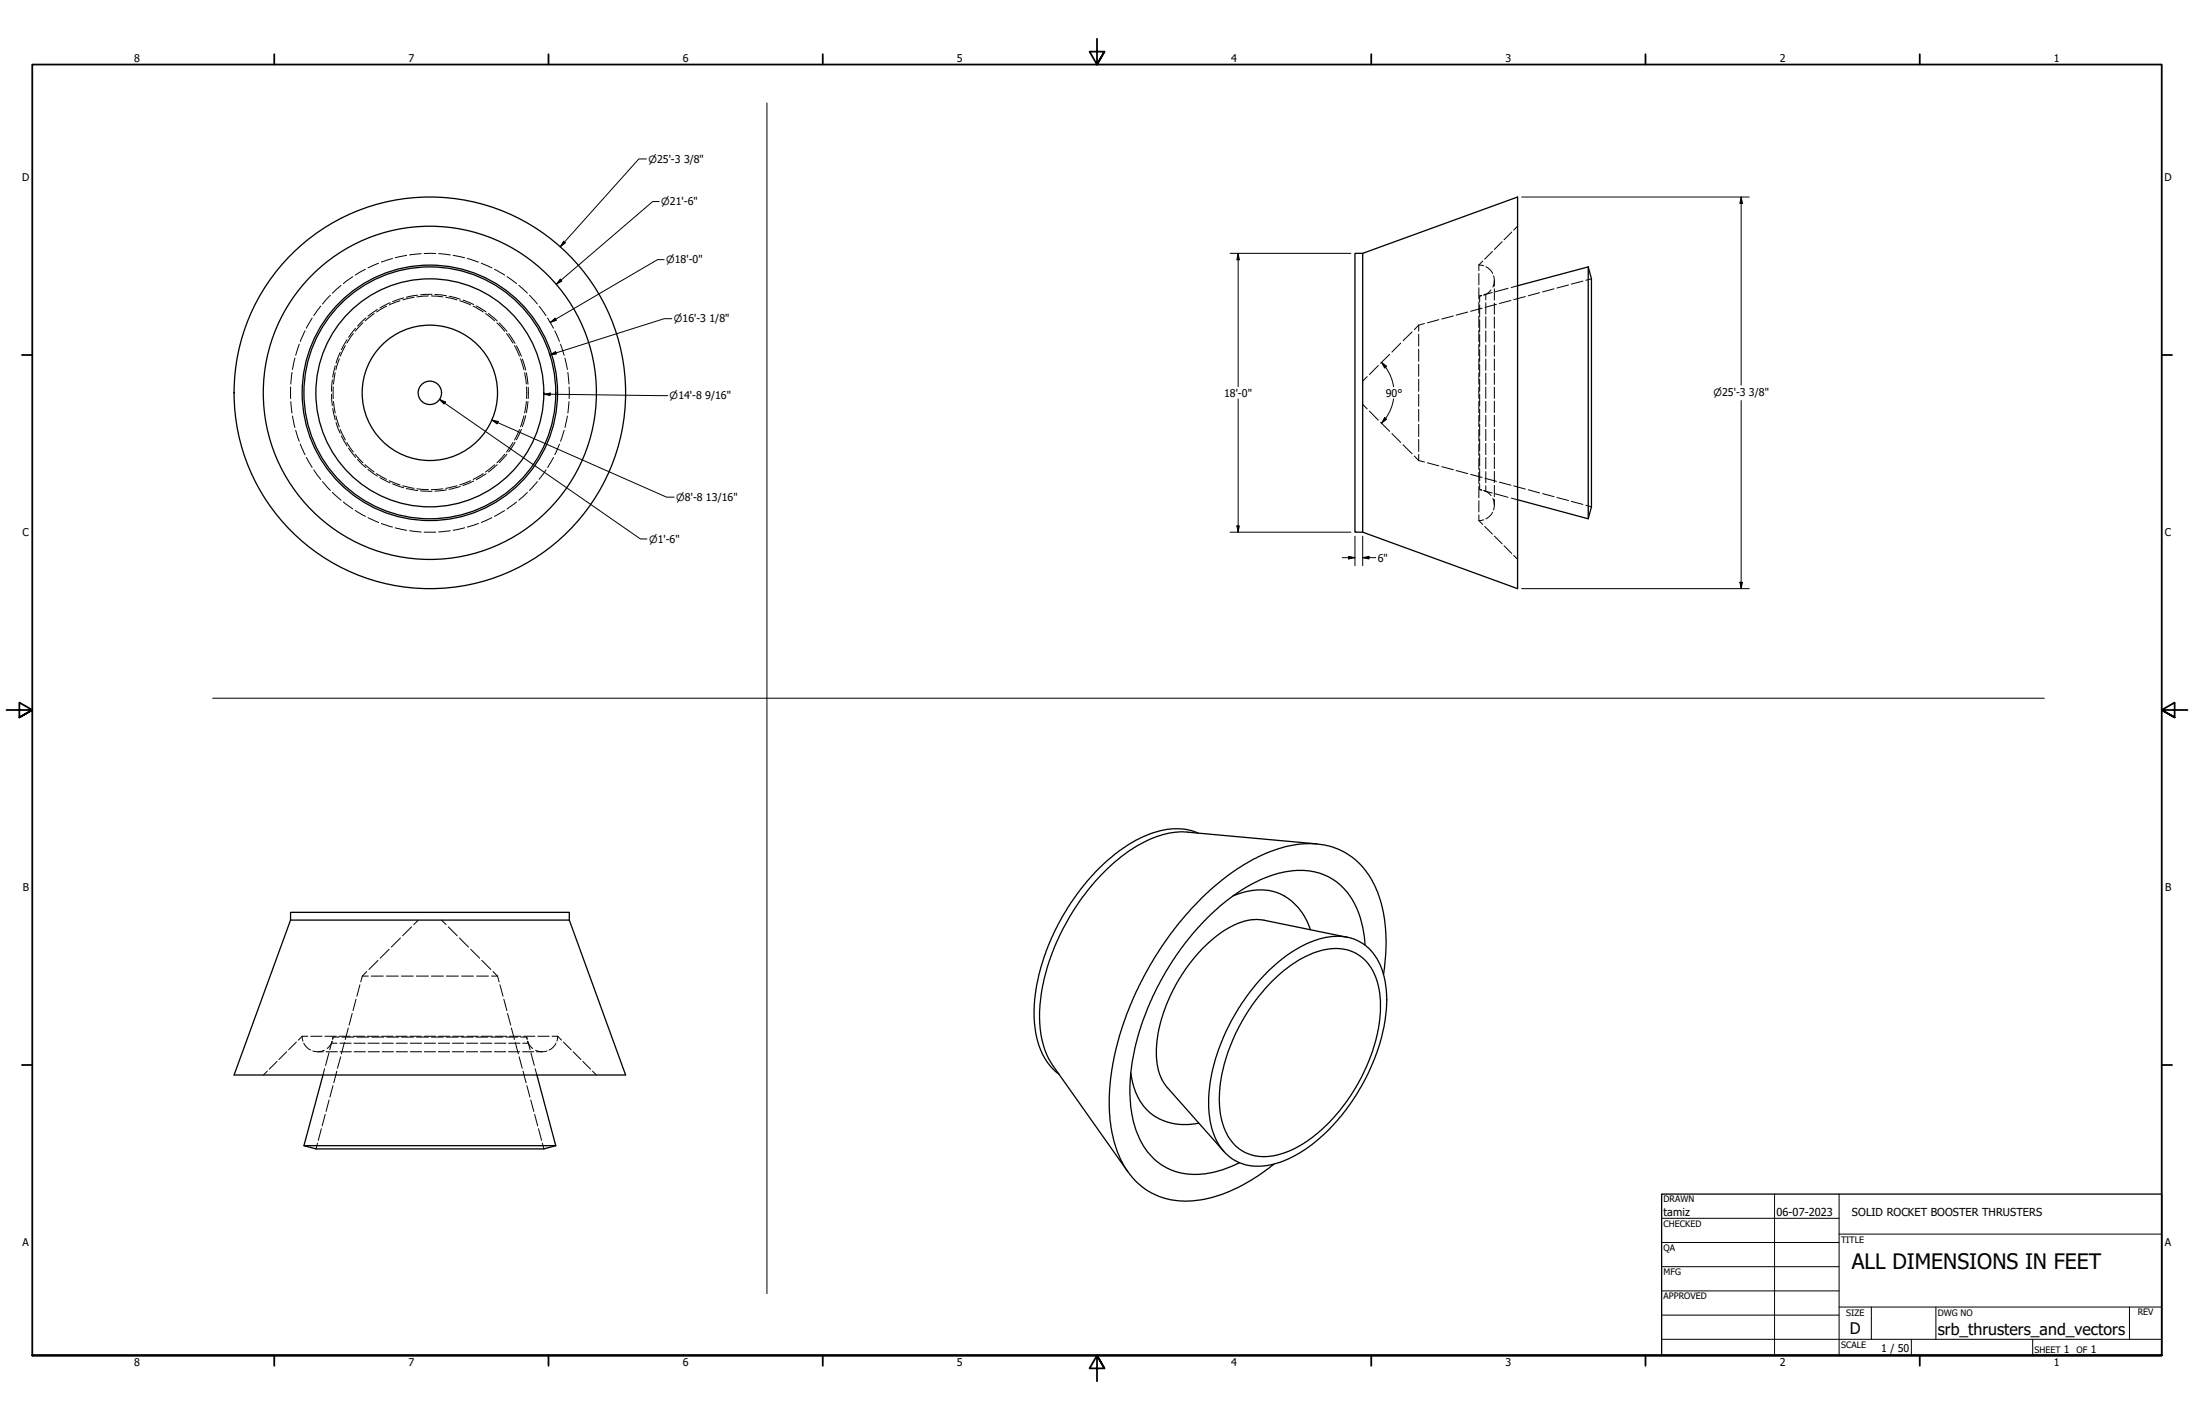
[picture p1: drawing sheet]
<svg xmlns="http://www.w3.org/2000/svg" width="864mm" height="559mm" viewBox="0 0 864 559" stroke-linecap="round" stroke-linejoin="round" font-family="sans-serif">
<!-- layer: Hidden (ANSI) -->
<g fill="none" stroke="#000" stroke-width=".39">
<path d="M165.8 99.8l-4.6 .5M166.9 99.8h4.6M172.7 99.8l4.5 .5M587.4 98.9l-3 3.1M591.2 95.1l-3 3.1M595.1 91.3l-3.1 3.1M597.3 89l-1.5 1.6M130 116.2l-3.1 3.4M134.2 112.3l-3.4 3.1M138.9 108.9l-3.8 2.7M143.8 106l-4 2.3M149 103.6l-4.2 1.8"/>
<path d="M153.5 119.1l-4 2.1M154.5 101.7l-4.4 1.4M157.4 118.4l-4.2 1.6M158.9 117.2l-4.3 1.5M160.1 100.5l-4.5 .9M163 117l-4.4 1M164.4 116.1l-4.4 .9M168.7 116.5l-4.6 .3M169.8 116.5l4.5 .3M170.1 115.8l-4.6 .2M171.2 115.9l4.5 .5M175.5 117l4.4 1"/>
<path d="M176.8 116.6l4.4 1.1M178.4 100.5l4.5 .9M181 118.4l4.2 1.6M182.2 118.1l4.2 1.7M184 101.7l4.3 1.4M189.4 103.6l4.2 1.8M194.6 106l4 2.3M199.6 108.9l3.7 2.7M204.2 112.3l3.4 3.1M208.4 116.2l3.1 3.4M582.1 104.3l1.9 .3M582.1 104.3v2.2"/>
<path d="M582.1 107.6v4.5M582.1 113.2v4.5M582.1 118.8v4.5M582.4 116.5l.8-.2zM582.4 116.5v2.3M583.6 102.7l-1.5 1.6M584.8 115.8l-.7 .3M584.8 115.8v2.2M584.8 119.1v4.5M584.8 115.8l-.7 .2M584.9 105l1.8 1.4 .8 1.2M586.9 114.1l-2.1 1.7"/>
<path d="M587.4 115.1l-2.6 .7M587.9 108.5l.3 2.3-.6 2.2M588.2 110.4v2.2M588.2 113.7v4.4M588.2 119.2v4.4M589 119.8l-4.5 1.2M593.6 113.5l-5 1.3M594.7 118.2l-4.5 1.2M597.3 112.5l-2.4 .7M600.4 116.7l-4.6 1.2M606 115.2l-4.5 1.2M611.7 113.7l-4.5 1.2"/>
<path d="M617.4 112.1l-4.6 1.2M623.1 110.6l-4.6 1.2M626.4 109.7l-2.2 .6M117.8 135.4l-1.4 4.4M120.1 130.2l-1.9 4.2M122.9 125.2l-2.3 4M126.2 120.5l-2.7 3.7M133.9 138.6l-1.6 4.3M136 136l-2 4.1M136.6 133.7l-2.2 3.9M139.1 131.3l-2.6 3.7M140 129.2l-2.8 3.5"/>
<path d="M142.9 127.1l-3.1 3.3M144 125.2l-3.3 3.1M147.3 123.4l-3.6 2.8M148.5 121.8l-3.7 2.6M152.1 120.5l-3.9 2.2M186.2 120.5l4 2.2M187.5 120.4l3.8 2.3M191.1 123.4l3.6 2.8M192.2 123.4l3.5 2.9M195.6 127.1l3 3.3M196.5 127.1l3 3.3M199.4 131.3l2.5 3.7"/>
<path d="M200.2 131.3l2.6 3.8M202.5 136l2 4.1M203.3 136.1l1.9 4.1M212.2 120.5l2.7 3.7M215.5 125.2l2.4 4M218.4 130.2l1.8 4.2M220.7 135.4l1.4 4.4M547 139.4l-3.6 3.5M551.4 135l-3.5 3.6M555.8 130.6l-3.5 3.5M558.4 128v2.3M558.4 131.5v4.7"/>
<path d="M558.4 137.4v4.8M558.4 128l-1.7 1.7M560.7 127.3l-2.3 .7M566.4 125.8l-4.6 1.3M572.1 124.3l-4.6 1.2M577.7 122.8l-4.5 1.2M582.1 124.4v4.4M582.1 130v4.4M582.1 135.6v4.4M582.4 120v4.7M582.4 125.9v4.7M582.4 131.7v4.7"/>
<path d="M582.4 137.6v4.6M583.4 121.3l-4.5 1.2M584.8 124.7v4.4M584.8 130.2v4.4M584.8 135.8v4.4M588.2 124.7v4.5M588.2 130.2v4.5M588.2 135.8v4.4M114.4 152.3v4.5M114.5 158.1l.4 4.5M114.9 146.6l-.4 4.5M116.1 140.9l-1 4.5"/>
<path d="M130.5 155.1l.3 4.5M130.8 149.5l-.3 4.5M131.2 152.3v4.5M131.3 158l.7 4.5M132 146.7l-.7 4.4M132 144l-1.1 4.4M133.5 141.2l-1.3 4.3M204.9 141.2l1.3 4.3M205.6 141.3l1.3 4.3M206.5 146.7l.7 4.4M207.1 146.7l.7 4.5M207.2 158l-.7 4.5"/>
<path d="M207.3 152.3v4.5M207.8 158l-.7 4.4M207.9 152.3v4.5M222.4 140.9l.9 4.5M223.5 146.6l.5 4.5M224 158.1l-.5 4.5M224 152.3v4.5M536.4 159.1l1.8 1.8M538.2 148.2l-1.8 1.8M542.5 143.8l-3.4 3.6M558.4 143.3v4.8M558.4 149.2v4.8"/>
<path d="M558.4 155.2v4.7M582.1 141.2v4.4M582.1 146.7v4.5M582.1 152.3v4.5M582.1 157.9v4.5M582.4 143.4v4.7M582.4 149.3v4.7M582.4 155.2v4.6M584.8 141.3v4.4M584.8 146.8v4.5M584.8 152.3v4.5M584.8 157.9v4.4"/>
<path d="M588.2 141.3v4.4M588.2 146.8v4.5M588.2 152.3v4.5M588.2 157.9v4.4M115.1 163.7l1 4.5M116.4 169.4l1.4 4.3M118.2 174.8l1.9 4.1M130.9 160.8l1.1 4.4M132.2 163.6l1.3 4.4M132.3 166.3l1.6 4.2M134 169l2 4.2M134.4 171.5l2.2 4"/>
<path d="M136.5 174.1l2.6 3.8M137.2 176.4l2.8 3.6M139.8 178.8l3.1 3.3M198.6 178.8l-3 3.3M199.5 178.7l-3 3.4M201.9 174.1l-2.5 3.8M202.8 174.1l-2.6 3.7M204.5 169l-2 4.2M205.2 169l-1.9 4M206.2 163.6l-1.3 4.4M206.9 163.6l-1.3 4.3M220.2 174.8l-1.8 4.1"/>
<path d="M222.1 169.4l-1.4 4.3M223.3 163.7l-.9 4.5M539.1 161.8l3.4 3.6M543.4 166.2l3.6 3.5M547.9 170.6l3.5 3.5M552.3 175l3.5 3.6M556.7 179.5l1.7 1.7M558.4 161.1v4.7M558.4 167v4.8M558.4 172.9v4.8M558.4 178.8v2.4M582.1 163.5v4.5"/>
<path d="M582.1 169.1v4.4M582.1 174.7v4.4M582.4 161v4.7M582.4 166.9v4.7M582.4 172.7v4.7M582.4 178.6v4.7M584.8 163.4v4.5M584.8 169v4.4M584.8 174.5v4.4M588.2 163.4v4.4M588.2 168.9v4.5M588.2 174.4v4.5"/>
<path d="M588.2 180v4.4M120.6 180l2.3 4M123.5 184.9l2.7 3.8M126.9 189.5l3.1 3.5M130.8 193.8l3.4 3M135.1 197.5l3.8 2.8M140.7 180.8l3.3 3.2M143.7 182.9l3.6 2.8M144.8 184.7l3.7 2.7M148.2 186.4l3.9 2.3M149.5 188l4 2M153.2 189.2l4.2 1.6"/>
<path d="M154.6 190.4l4.3 1.5M158.6 191.1l4.4 1.1M160 192.2l4.4 .8M164.1 192.3l4.6 .4M165.5 193.2l4.6 .1M174.3 192.3l-4.5 .4M175.7 192.8l-4.5 .5M179.9 191.1l-4.4 1.1M181.2 191.5l-4.4 1.1M185.2 189.2l-4.2 1.6M186.4 189.3l-4.2 1.8M190.2 186.4l-4 2.3"/>
<path d="M191.3 186.4l-3.8 2.4M194.7 182.9l-3.6 2.8M195.7 182.9l-3.5 2.8M203.3 197.5l-3.7 2.8M207.6 193.8l-3.4 3M211.5 189.5l-3.1 3.5M214.9 184.9l-2.7 3.8M217.9 180l-2.4 4M558.4 181.2l2.3 .6M561.8 182.1l4.6 1.2M567.5 183.6l4.6 1.2M573.2 185.2l4.5 1.2"/>
<path d="M578.9 186.7l4.5 1.2M582.1 180.3v4.4M582.1 185.9v4.4M582.1 191.5v4.4M582.1 197v4.5M582.4 192.7l.8 .1M582.4 184.5v4.7M582.4 190.3v2.4M582.4 192.7l.8 .2M584.1 193l.7 .4M584.1 193.1l.7 .3M584.5 188.2l4.5 1.2"/>
<path d="M584.8 193.4l2.1 1.6M584.8 180v4.5M584.8 185.6v4.4M584.8 191.1v2.3M584.8 193.4l2.6 .6M587.6 196.2l.6 2.1-.3 2.4M588.2 185.5v4.4M588.2 191v4.5M588.2 196.5v2.3M588.6 194.3l5 1.4M590.2 189.7l4.5 1.2M594.9 196l2.4 .7"/>
<path d="M595.8 191.2l4.6 1.3M601.5 192.7l4.5 1.3M607.2 194.2l4.5 1.3M612.8 195.8l4.6 1.2M618.5 197.3l4.6 1.2M624.2 198.8l2.2 .7M139.8 200.9l4 2.3M144.8 203.7l4.2 1.9M150.1 206l4.4 1.4M155.6 207.7l4.5 1M161.2 208.9l4.6 .5M166.9 209.4h4.6"/>
<path d="M177.2 208.9l-4.5 .5M182.9 207.7l-4.5 1M188.3 206l-4.3 1.4M193.6 203.7l-4.2 1.9M198.6 200.9l-4 2.3M582.1 202.6v2.3M582.1 204.9l1.5 1.5M584 204.6l-1.9 .3M584.4 207.1l3 3.1M587.5 201.5l-.6 1.1-2 1.6M588.2 210.9l3 3.1M592 214.8l3.1 3"/>
<path d="M595.8 218.6l1.5 1.5M148.8 378l-3.6 3.5M153.2 373.6l-3.5 3.5M157.6 369.1l-3.5 3.6M162 364.7l-3.5 3.5M164.7 362.1l-1.8 1.8M173.8 362.1l1.8 1.8M176.5 364.7l3.5 3.5M180.8 369.1l3.6 3.6M185.3 373.6l3.5 3.5M189.7 378l3.5 3.5M138.6 398.8l-1.2 4.6"/>
<path d="M140.1 393.2l-1.2 4.5M141.7 387.5l-1.2 4.5M142.6 384.1h2.4M142.6 384.1l-.6 2.3M144.3 382.3l-1.7 1.8M146.1 384.1h4.8M152.1 384.1h4.7M158 384.1h4.7M163.9 384.1h4.8M169.8 384.1h4.8M175.7 384.1h4.8M181.7 384.1h4.7"/>
<path d="M187.6 384.1h4.7M193.5 384.1h2.3M194.1 382.3l1.7 1.8M195.8 384.1l.7 2.3M196.8 387.5l1.2 4.5M198.3 393.2l1.2 4.5M199.8 398.8l1.2 4.6M109 417.7l-3 3.1M112.8 413.9l-3 3M116.6 410.1l-3 3M118.9 407.8l.4 1.9M118.9 407.8h2.3"/>
<path d="M118.9 407.8l-1.5 1.5M119.6 410.5l1.1 1.6 1.5 1.1M122.3 407.8h4.4M125 413.9h2.3M127.6 413.3l-2.1 .6-2.4-.3M127.9 407.8h4.4M128.3 413.9h4.5M129.5 414.3l-1.4 5M130.5 410.5l-1.7 2.1M130.5 410.5h2.2M130.5 410.5l-.7 2.6M130.7 409.8l-.2 .7"/>
<path d="M130.8 409.8l-.3 .7M131.1 408.1l-.1 .8M131.1 408.1h2.4M131.1 408.1l-.2 .8M133.5 407.8h4.4M133.8 410.5h4.4M133.9 413.9h4.4M134.1 415.9l-1.3 4.5M134.6 408.1h4.7M135.6 410.2l-1.2 4.5M137.1 404.6l-1.2 4.5M139.1 407.8h4.4"/>
<path d="M139.3 410.5h4.5M139.4 413.9h4.4M140.5 408.1h4.7M144.7 407.8h4.4M144.8 410.5h4.5M144.9 413.9h4.5M146.4 408.1h4.7M150.2 407.8h4.5M150.4 410.5h4.4M150.4 413.9h4.5M152.2 408.1h4.7M155.8 407.8h4.5"/>
<path d="M156 410.5h4.3M156 413.9h4.4M158.1 408.1h4.7M161.4 407.8h4.5M161.5 410.5h4.4M161.5 413.9h4.4M164 408.1h4.7M167 410.5h4.4M167 407.8h4.4M167 413.9h4.4M169.8 408.1h4.7M172.5 410.5h4.5"/>
<path d="M172.5 413.9h4.5M172.6 407.8h4.4M175.6 408.1h4.7M178.1 410.5h4.4M178.1 413.9h4.4M178.2 407.8h4.4M181.5 408.1h4.7M183.6 413.9h4.4M183.6 410.5h4.4M183.8 407.8h4.4M187.4 408.1h4.7M189.1 413.9h4.4"/>
<path d="M189.2 410.5h4.4M189.4 407.8h4.4M193.2 408.1h4.7M194.6 413.9h4.5M194.7 410.5h4.4M194.9 407.8h4.5M199.1 408.1h4.7M200.2 413.9h4.4M200.2 410.5h4.5M200.5 407.8h4.5M201.3 404.6l1.2 4.5M202.8 410.2l1.2 4.5"/>
<path d="M204.3 415.9l1.2 4.5M205 408.1h2.3M205.7 413.9h4.4M205.7 410.5h2.3M206.1 407.8h4.5M207.3 408.1l.2 .8M207.6 409.8l.4 .7M207.8 409.8l.2 .7M208 410.5l1.7 2.1M208 410.5l.7 2.6M209 414.3l1.3 5M210.8 413.3l2.2 .6 2.3-.3"/>
<path d="M211.2 413.9h2.2M211.7 407.8h4.5M217.3 407.8h2.2M218.8 410.5l-1.1 1.6-1.5 1.1M219.5 407.8l-.3 1.9M219.5 407.8l1.5 1.5M221.8 410.1l3.1 3M225.6 413.9l3.1 3M229.4 417.7l3.1 3.1M105.2 421.5l-1.5 1.5M127.8 420.6l-.7 2.4M128 438.5l-1.2 4.5"/>
<path d="M129.5 432.9l-1.2 4.5M131.1 427.2l-1.2 4.5M132.6 421.5l-1.2 4.6M205.9 421.5l1.2 4.6M207.4 427.2l1.2 4.5M208.9 432.9l1.2 4.5M210.4 438.5l1.2 4.5M210.6 420.6l.7 2.4M233.2 421.5l1.6 1.5M125 449.9l-.6 2.2M126.5 444.2l-1.2 4.6M212 444.2l1.2 4.6"/>
<path d="M213.5 449.9l.6 2.2"/>
</g>
<!-- layer: Visible (ANSI) -->
<g fill="none" stroke="#000" stroke-width=".51">
<path d="M536.4 99.7l60.9-22.2v154.1l-60.9-22.2zM536.4 99.7h-3.1v109.7h3.1M625.2 105l1.2 4.7v89.8l-1.2 4.7-27.9-7.5M625.2 105v99.2M625.2 105l-27.9 7.5M471.6 327.9l-2.5-1-3.1-.6-4.2-.2-2.6 .3-6.3 1.6-4.1 1.8-3.8 2.1-6 4.1-8.1 7.4-6.9 8.4-5.8 8.8-2.8 5.3-2.9 6.5-2.9 8.5-1.8 8.3-.8 7.9 .2 5.4 .5 3.9 1.6 5.9 1.2 2.8 1.7 2.9 2 2.4 2.6 2.3M518.4 332.1l-51.4-4.7-4.1 .1-5.4 1-5 1.8-5.1 2.7-6.1 4.1-3.6 3.1-7.8 8-4 5.1-4.7 7.2-2.9 5.1-3.3 7.1-2.2 6.1-1.7 6-1.3 6.4-.6 6.8 .2 6.4 .7 4.9 2 6 2.3 4 29.5 41.8M485.3 352.6l4.8-1.6 4.9-.8 4.7 .3 4.2 1.2 3.8 2.3 3.3 3.1 2.3 3.3 2.5 5.5M114.4 362.1h109.7l22.2 60.9h-154.2zM114.4 362.1v-3.1h109.7v3.1M530.4 368.9l-33.4-6.9-4-.1-3.1 .6-3.9 1.4-3.8 2.1-6.3 4.8-2.8 2.7-3.6 4.1-5.4 7.8-2.5 4.4-2.3 5.1-2.2 6.2-.9 3.8-1 7.7 .1 4.8 .6 3.4 1.3 3.8 2.2 3.3 22.4 25.2M537.3 371.9l-.8-6.5-2-6.8-1.4-3.1-1.9-3.1-3.6-4.2-4.2-2.9-3.4-1.5-2.5-.7-4.4-.6-6.5 .5-5.9 1.4-3.6 1.4-4.5 2.2-6.6 4.1-5.6 4.3-6.4 6-4.6 5.1-4.8 6.2-5.9 9.1-5.1 9.6-3.7 9.2-2.8 9.2-1.5 7.2-.8 9.2 .1 5.9 .7 6 1.6 5.9 2.9 6 1.8 2.5 2 2.2 4 3.2 5 2.2 2.5 .6 3.9 .5 5.2-.3 6.8-1.6 6.6-2.7"/>
<path d="M499.3 382.1l5.1-4.6 2.7-2 5.3-3.2 3.6-1.7 3.5-1.2 4.6-.8 4-.1 4.4 .9 2.4 1 3.6 2.5 2.7 3.1 2 3.5 2 6.6 .6 4.8-.1 6.2-.9 6.6-1 4.5-3.3 9.8-2.8 6.2-3.8 6.6-6.2 8.6-6.5 6.9-4.8 4.1-4.4 3.1-4.4 2.4-3.5 1.4-5.2 1.4-5.3 .2-3.7-.6-2.7-1-2.3-1.3-3-2.7-2.1-2.8-2-4-1.4-5-.7-5.8 .2-5.7 1-7.2 1.6-6.2 4.2-10.9 4.8-8.8 3.1-4.7 3.4-4.4zM500.8 386.1l4.9-4.4 3.3-2.5 4.7-2.7 2.9-1.3 3.7-1.2 3.3-.6 3-.1 4.3 .7 2.9 1.2 2 1.3 2.7 2.7 1.9 2.8 1.1 2.6 1.4 4.8 .5 4.6-.1 4.9-.7 5.7-1.1 4.8-3.4 9.8-4.3 8.5-2.6 4.1-3.8 5.2-3.8 4.3-4.9 4.6-6.7 4.8-4.6 2.3-4.2 1.4-4 .7h-3.4l-3.5-.7-3.5-1.6-3-2.4-2.2-2.9-1.7-3.4-1.5-5.3-.5-5.5 .2-4 .6-5.2 1.2-5.4 1.7-5.4 2.7-6.6 3.4-6.3 3.3-5 4.6-6zM544.6 383.5l.9-8.2v-7.6l-.9-8.4-1.5-5.9-2.2-5.4-3.4-5.4-3.8-4.1-4.9-3.3-5.9-2.3-5.1-.9-5.5 .1-6.8 1.2-7.1 2.4-5.5 2.7-7.8 4.8-7.6 6-8.4 8.2-4.9 5.7-3.3 4.2-6.6 9.8-5.3 9.6-4.2 9.1-3.2 8.6-2.4 8.5-1.6 8.4-.8 7.5-.1 9 .6 5.9 1.2 5.6 2.8 7.4 3.4 5.4 3.9 4.1a29.1 29.1 0 0 0 26.6 5.5l6.4-1.9 7.2-3.3 6.1-3.6 6.6-4.8M127.1 423l-7.5 27.8 4.8 1.3h89.7l4.7-1.3M211.3 423l7.5 27.8M445.1 422.2l1.1 5.3 1.7 4.3 2.6 3.9 3.5 3.2 3.8 2 4.4 1.3 5.6 .3 4.1-.5M119.6 450.8h99.2"/>
<circle cx="169.2" cy="154.6" r="65.6"/>
<circle cx="169.2" cy="154.6" r="50.3"/>
<circle cx="169.2" cy="154.6" r="49.6"/>
<circle cx="169.2" cy="154.6" r="44.9"/>
<circle cx="169.2" cy="154.6" r="4.6"/>
<circle cx="169.2" cy="154.6" r="26.6"/>
<circle cx="169.2" cy="154.6" r="77.1"/>
</g>
<!-- layer: Border (ANSI) -->
<g fill="none" stroke="#000" stroke-width=".7">
<path d="M431.8 15.2v10.2l-2.9-5.1h5.8l-2.9 5.1 2.9-5.1M107.9 21.3v4.1M215.9 21.3v4.1M323.8 21.3v4.1M539.8 21.3v4.1M647.7 21.3v4.1M755.6 21.3v4.1M8.6 139.7h4.1M850.9 139.7h4.1M2.5 279.4h10.2l-5.1-2.9v5.8l5.1-2.9-5.1 2.9M861.1 279.4h-10.2l5.1-2.9v5.8l-5.1-2.9 5.1 2.9M8.6 419.1h4.1"/>
<path d="M850.9 419.1h4.1M12.7 533.4v-508h838.2v508h-838.2h838.2M107.9 533.4v4.1M215.9 533.4v4.1M323.8 533.4v4.1M434.7 538.5l-2.9-5.1 2.9 5.1h-5.8l2.9-5.1v10.2M539.8 533.4v4.1M647.7 533.4v4.1M755.6 533.4v4.1"/>
</g>
<!-- layer: Title (ANSI) -->
<g fill="none" stroke="#000" stroke-width=".39">
<path d="M654 479.4h69.9M698.5 469.9v63.5M723.9 469.9v63.5M654 488.9h69.9M654 498.5h69.9M723.9 485.6h127M654 508h69.9M654 517.5h69.9M723.9 514.3h127M736.6 514.3v12.7M762 514.3v12.7M838.2 514.3v12.7"/>
<path d="M654 527h196.9M752.3 527v6.4M800.1 527v6.4"/>
</g>
<path d="M654 469.9h196.9v63.5h-196.9z" fill="none" stroke="#000" stroke-width=".51"/>
<!-- layer: Sketch Geometry (ANSI) -->
<path d="M301.9 40.5v468.6M83.7 274.8h721" fill="none" stroke="#000" stroke-width=".39"/>
<!-- layer: Dimension (ANSI) -->
<g fill="none" stroke="#000" stroke-width=".39">
<path d="M254.4 62.5h-2.9l-31 34.6M259.5 79.3h-2.6l-38 32.6M598.9 77.5h89.6M685.4 77.5l.5 2.5h-1.1zM685.4 77.5v74.1M221.9 94.9l.7 .7-2.1 1.5zM484.2 99.7h47.5M487.4 99.7l.4 2.5h-.9zM487.4 99.7v52.4M220.5 109.9l.7 .7-2.3 1.3zM261.4 102.2h-2.6l-42.2 24.7M216.5 139.6l2.2-1.2 .3 .9z"/>
<path d="M216.6 126.9l1.9-1.7 .5 .8zM264.4 125.4h-3l-44.9 14.2M173 157.2l2.3 1-.5 .8zM173 157.2l79.1 54.9h2.5M214.1 155.1l2.5-.4-.1 .9zM214.1 155.1l48.7 .6M487.4 157v52.4M543.8 142.6l2 1.5-.8 .7zM543.8 142.6l1.6 1.9M545.4 144.5a16.9 16.9 0 0 1 3.1 7.7M548.5 157a17.4 17.4 0 0 1-4.7 9.6M685.4 157.6v74"/>
<path d="M193.6 165.3l2.5 .6-.5 .9zM193.6 165.3l68.8 30.3h3M545 164.3l.8 .7-2 1.6zM484.2 209.4h47.5M486.9 206.9h.9l-.4 2.5zM528.3 219.5h5M530.9 218.9l2.4 .6-2.4 .5zM533.3 211v11.6M536.4 219.5l2.5-.6v1.1zM536.4 219.5h5.1M536.4 211v11.6M598.9 231.6h89.6"/>
<path d="M684.8 229.1h1.1l-.5 2.5z"/>
</g>
<g fill="#000">
<path d="M221.9 94.9l.7 .7-2.1 1.5zM685.4 77.5l.5 2.5h-1.1zM220.5 109.9l.7 .7-2.3 1.3zM487.4 99.7l.4 2.5h-.9zM216.6 126.9l1.9-1.7 .5 .8zM216.5 139.6l2.2-1.2 .3 .9zM173 157.2l2.3 1-.5 .8zM214.1 155.1l2.5-.4-.1 .9zM543.8 142.6l2 1.5-.8 .7zM193.6 165.3l2.5 .6-.5 .9zM545 164.3l.8 .7-2 1.6zM486.9 206.9h.9l-.4 2.5z"/>
<path d="M530.9 218.9l2.4 .6-2.4 .5zM536.4 219.5l2.5-.6v1.1zM684.8 229.1h1.1l-.5 2.5z"/>
</g>
<text font-size="8.4" x="728.9" y="499.3">ALL DIMENSIONS IN FEET</text>
<g font-size="6.3">
<text x="728.1" y="524.9">D</text>
<text x="762.8" y="525.4">srb_thrusters_and_vectors</text>
</g>
<g font-size="4.3">
<text x="654.8" y="478.6">tamiz</text>
<text x="699.3" y="478.6">06-07-2023</text>
<text x="729" y="478.7">SOLID ROCKET BOOSTER THRUSTERS</text>
</g>
<g font-size="4.2">
<text x="52.8" y="24.4">8</text>
<text x="160.8" y="24.4">7</text>
<text x="268.7" y="24.4">6</text>
<text x="376.7" y="24.4">5</text>
<text x="484.6" y="24.4">4</text>
<text x="592.6" y="24.4">3</text>
<text x="700.5" y="24.4">2</text>
<text x="808.5" y="24.4">1</text>
<text x="269.2" y="64">3/8&quot;</text>
<text x="8.8" y="71.4">D</text>
<text x="852" y="71.4">D</text>
<text x="279.2" y="126.9">1/8&quot;</text>
<text x="277.6" y="157.2">9/16&quot;</text>
<text x="481.8" y="156.1">18'-0&quot;</text>
<text x="545.5" y="156.1">90°</text>
<text x="688.4" y="156">3/8&quot;</text>
<text x="277.9" y="197.1">13/16&quot;</text>
<text x="8.9" y="211.1">C</text>
<text x="852.2" y="211.1">C</text>
<text x="542.3" y="221">6&quot;</text>
<text x="9" y="350.8">B</text>
<text x="852.2" y="350.8">B</text>
<text x="8.9" y="490.5">A</text>
<text x="852.2" y="490.5">A</text>
<text x="740.5" y="532">1 / 50</text>
<text x="812.4" y="532.6">1</text>
<text x="823" y="532.6">1</text>
<text x="52.8" y="537.5">8</text>
<text x="160.8" y="537.5">7</text>
<text x="268.7" y="537.5">6</text>
<text x="376.7" y="537.5">5</text>
<text x="484.6" y="537.5">4</text>
<text x="592.6" y="537.5">3</text>
<text x="700.5" y="537.5">2</text>
<text x="808.5" y="537.5">1</text>
</g>
<g font-size="3.9">
<text x="255.2" y="64">⌀25'-3</text>
<text x="260.3" y="80.8">⌀21'-6&quot;</text>
<text x="262.3" y="103.6">⌀18'-0&quot;</text>
<text x="265.2" y="126.9">⌀16'-3</text>
<text x="263.6" y="157.2">⌀14'-8</text>
<text x="674.4" y="156">⌀25'-3</text>
<text x="266.2" y="197.1">⌀8'-8</text>
<text x="255.5" y="213.6">⌀1'-6&quot;</text>
</g>
<g font-size="3.5">
<text x="654.8" y="473.2">DRAWN</text>
<text x="654.8" y="482.8">CHECKED</text>
<text x="724.7" y="488.9">TITLE</text>
<text x="654.8" y="492.3">QA</text>
<text x="654.8" y="501.8">MFG</text>
<text x="654.8" y="511.4">APPROVED</text>
<text x="726.7" y="517.7">SIZE</text>
<text x="762.8" y="517.7">DWG NO</text>
<text x="841.4" y="517.7">REV</text>
<text x="724.7" y="530.4">SCALE</text>
<text x="800.9" y="532.6">SHEET</text>
<text x="817.4" y="532.6">OF</text>
</g>
</svg>
